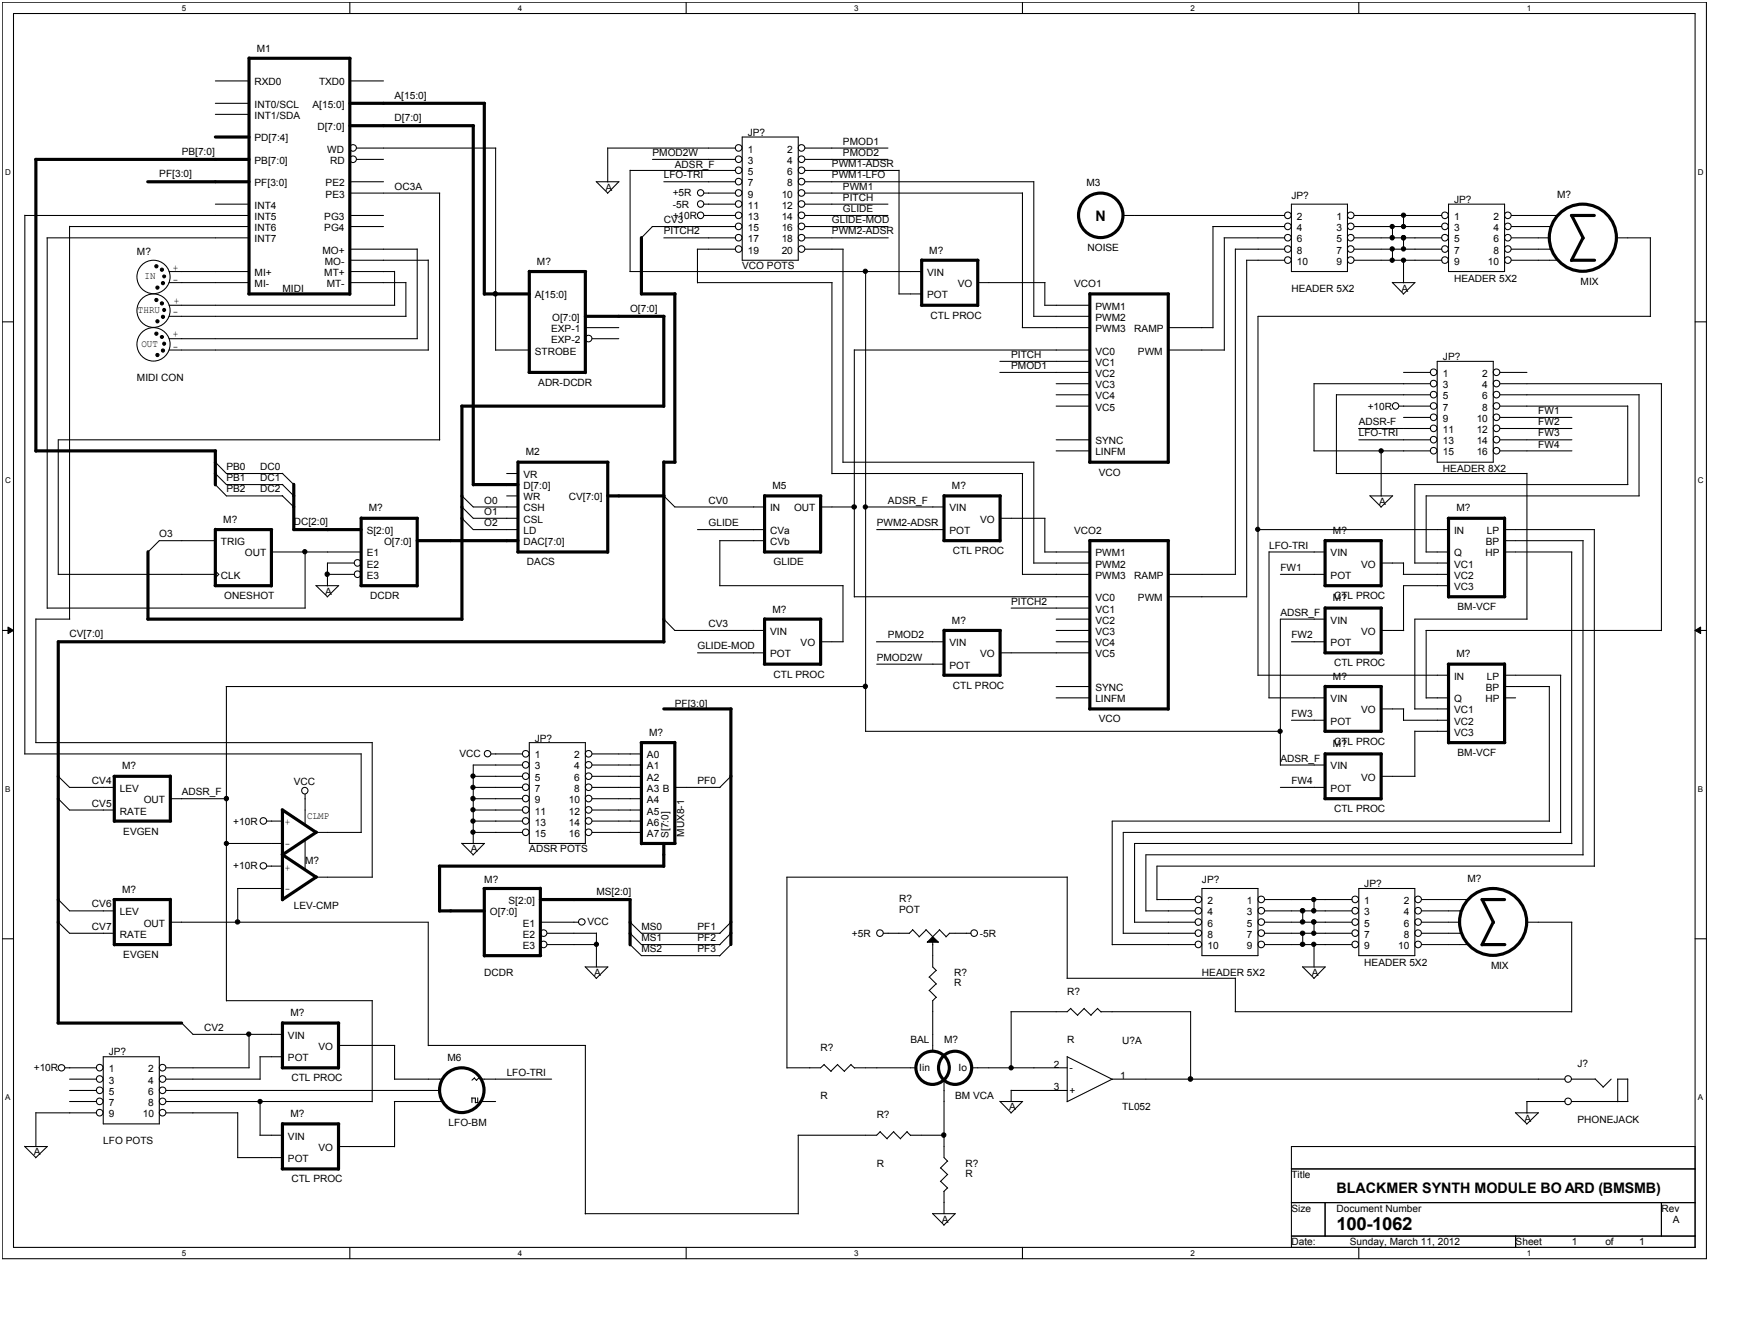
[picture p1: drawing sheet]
<svg xmlns="http://www.w3.org/2000/svg" width="279mm" height="216mm" viewBox="0 0 279 216" stroke-linecap="round" stroke-linejoin="round" font-family="sans-serif">
<path d="M.4 .4h274.1v202h-274.1zM2.2 2.2h270.5v198.3h-270.5z" fill="none" stroke="#000" stroke-width=".17"/>
<g fill="#fff">
<path d="M29.2 .6h.7v1.4h-.7z"/>
<path d="M29.2 200.7h.7v1.4h-.7z"/>
</g>
<path d="M56.3 .4v1.8M56.3 200.5v1.9" fill="none" stroke="#000" stroke-width=".17"/>
<g fill="#fff">
<path d="M83.3 .6h.7v1.4h-.7z"/>
<path d="M83.3 200.7h.7v1.4h-.7z"/>
</g>
<path d="M110.4 .4v1.8M110.4 200.5v1.9" fill="none" stroke="#000" stroke-width=".17"/>
<g fill="#fff">
<path d="M137.4 .6h.7v1.4h-.7z"/>
<path d="M137.4 200.7h.7v1.4h-.7z"/>
</g>
<path d="M164.5 .4v1.8M164.5 200.5v1.9" fill="none" stroke="#000" stroke-width=".17"/>
<g fill="#fff">
<path d="M191.5 .6h.7v1.4h-.7z"/>
<path d="M191.5 200.7h.7v1.4h-.7z"/>
</g>
<path d="M218.6 .4v1.8M218.6 200.5v1.9" fill="none" stroke="#000" stroke-width=".17"/>
<g fill="#fff">
<path d="M245.6 .6h.7v1.4h-.7z"/>
<path d="M245.6 200.7h.7v1.4h-.7z"/>
<path d="M.8 26.9h.9v1.4h-.9z"/>
<path d="M273.1 26.9h.9v1.4h-.9z"/>
<path d="M.8 76.5h.9v1.4h-.9z"/>
<path d="M273.1 76.5h.9v1.4h-.9z"/>
</g>
<path d="M.4 51.7h1.8M272.7 51.7h1.8" fill="none" stroke="#000" stroke-width=".17"/>
<g fill="#fff">
<path d="M.8 126.1h.8v1.4h-.8z"/>
<path d="M273.1 126.1h.8v1.4h-.8z"/>
</g>
<path d="M.4 101.4h1.8M272.7 101.4h1.8" fill="none" stroke="#000" stroke-width=".17"/>
<path d="M1.3 100.8l.9 .6-.9 .5zM272.7 101.4l.8-.6v1.1z" fill="#000"/>
<path d="M1.3 100.8l.9 .6-.9 .5zM272.7 101.4l.8-.6v1.1z" fill="none" stroke="#000" stroke-width=".16"/>
<g fill="#fff">
<path d="M.8 175.7h.8v1.4h-.8z"/>
<path d="M273.1 175.7h.8v1.4h-.8z"/>
</g>
<g fill="none" stroke="#000" stroke-width=".17">
<path d="M34.6 16.6h5.5M34.6 18.4h5.5M34.6 13h5.5M56.3 13h5.4M4 34.6h36.1M4 34.6v86.6M7.5 38.2h32.6M7.6 38.2v59.6M11.2 36.4h28.9M11.2 36.4v63.1M34.6 32.8h5.5M56.3 31h14.4"/>
<path d="M56.3 34.6h5.4M56.3 29.2h5.4M56.3 36.4h5.4M57.4 23.8h22.4M57.4 25.6h4.3M70.7 31v39.7M79.7 23.8v32.5M95.9 29.2l1.9 1.8M95.9 29.2h3.7M97.7 23.8h20.6M97.8 23.8v5.5M99.5 29.2l-1.8 1.9"/>
<path d="M101.4 27.4h16.9M101.4 27.4v16.3M104.9 36.4h13.4M104.9 25.6h13.4M104.9 36.4l-1.8 1.9M106.8 29.2h11.5M106.8 38.2h11.5M113.2 31h5.1M113.2 32.8h5.1M113.2 34.6h5.1M119.4 22h9v19.8h-9zM129.5 31h35"/>
<path d="M129.5 32.8h13.3M129.5 34.6h13.3M129.5 29.2h36.8M129.5 23.8h13.3M129.5 25.6h13.3M129.5 36.4h13.3M129.5 38.2h13.4M129.5 27.4h15.1M144.6 27.4v19.9M164.5 31v21.7M166.3 29.2v21.7M180.7 34.6h25.9"/>
<path d="M195.1 36.4h11.5M195.1 36.4v16.3M196.9 38.2h9.7M196.9 38.2v18.1M207.7 32.8h9v10.9h-9zM217.8 34.6h14.1M217.8 36.4h14.1M217.8 38.2h14.1M224 36.4v1.9M225.8 34.6v1.9M225.8 38.2v1.9M233 32.8h9v10.9h-9z"/>
<path d="M243.1 34.6h7.4M243.1 36.4h6.5M243.1 38.2h6.1M260 38.2h5.5M265.5 38.2v12.7M26.2 44.3h.4v.3h-.4zM26.2 49.6h.2l.2 .1v.3h-.4zM26.2 55.1l.2-.1 .2 .1v.3h-.4zM27.2 45.4h12.9M27.2 43.7h12.9M27.2 49.1h36.3M27.2 50.9h38.1"/>
<path d="M27.2 54.5h39.9M27.2 56.3h41.7M56.3 45.4h9M56.3 43.7h7.2M56.3 41.8h12.6M56.3 40.1h10.8M63.5 43.6v5.5M65.3 45.4v5.5M67.1 40v14.5M68.9 41.8v14.5M79.7 56.3h5.4M94.2 52.7h5.3"/>
<path d="M95.3 54.5h4.2M101.3 43.7h47M112.1 40.1h6.2M112.2 45.4h21.7M112.2 40.1v5.4M129.5 40.1h6.1M133.8 45.4v30.8M135.6 40.1v34.2M137.4 56.3h37.9M137.4 56.2v39.8M139.2 43.7v73.9M144.6 47.3h3.7"/>
<path d="M157.3 45.4h10.8M160.8 58.1h14.5M160.8 59.9h14.5M164.4 52.7h10.9M166.2 50.9h9.1M168.1 49.1h7.2M168.1 45.4v3.7M187.9 56.3h9M187.9 52.7h7.2M198.7 40.1h7.9M198.7 40v52.3M200.5 41.8h6.1"/>
<path d="M200.5 41.8v54.2M217.8 41.8h14.1M217.8 40.1h14.1M223.9 45.4l1.9 1.9M224 45.4h3.6M224 40.1v1.8M225.8 59.9h4.3M225.8 41.8v3.7M227.6 45.4l-1.9 1.9M231.2 58.1h9v16.2h-9zM241.3 59.9h4.3M243.1 41.8h7.6"/>
<path d="M243.1 40.1h6.5M265.5 50.9h-63.1v57.7M34.6 77.9l1.8 1.8h9.1M34.6 74.3l1.8 1.8h9.1M34.6 76.1l1.8 1.8h9.1M45.4 79.7l1.9 1.8M45.4 77.9l1.9 1.8M45.4 76.1l1.9 1.8M70.7 70.7h-61.3v21.7M74.3 79.7l1.8 1.8h7.2M81.5 79.7h1.8M81.5 76.1h1.8"/>
<path d="M106.7 79.7l1.8 1.8h14.5M133.8 76.1h30.7M135.6 74.3h30.7M164.5 76.1v16.3M166.3 74.3v16.3M169.9 65.3h5.4M169.9 61.7h5.4M169.9 63.5h5.4M169.9 70.7h5.4M169.9 72.5h5.4M211.3 72.5h18.8M211.4 61.7h18.7"/>
<path d="M211.4 61.6v10.9M214.9 76.1h30.7M215 63.5h15.1M215 63.4v12.7M218.5 68.9h11.6M218.6 70.7h11.5M220.3 79.7l1.9 1.8M220.4 79.7h3.6M222.2 72.5v7.3M224 79.7l-1.9 1.8M225 65.3h5.1M225.8 67.1h4.3"/>
<path d="M227.6 77.9v12.6M227.6 77.9h34.3M229.4 79.7h34.3M229.4 79.7v9M241.3 65.3h20.5M241.3 61.7h26M241.3 63.5h22.3M241.3 67.1h11.6M241.3 68.9h11.6M241.3 70.7h11.6M241.3 72.5h11.6M245.6 76.1v23.4"/>
<path d="M261.8 65.2v12.7M263.6 63.4v16.3M267.2 61.7v39.7M5.8 99.5h5.4M5.8 99.5v19.9M7.6 97.8h41.5M9.4 92.3h25.2M34.6 86.9h-9l-1.8 1.9M34.6 91.8l.6 .5-.6 .6M43.7 88.7h14.4M49.1 88.7v9.1M50.8 94.1l1.9 1.8"/>
<path d="M50.9 94.2h3.6M52.7 92.3h4.3M54.5 94.2l-1.9 1.8M57 90.5h-4.3v3.7M74.3 83.3l1.8 1.8h7.2M74.3 81.5l1.8 1.8h7.2M106.7 99.5l1.8 1.9h14.5M112.2 85.1h10.8M115.7 94.2h19.9M115.8 86.9h7.2M115.8 86.9v7.3M132 81.5h5.5"/>
<path d="M135.6 94.1v9.1M137.4 95.9h37.9M139.2 81.5h12.7M141 85.1h10.9M160.9 83.3h7.2M162.6 97.8h12.7M164.5 92.3h10.8M166.3 90.5h9M168.1 88.7h7.2M168.1 83.3v5.5M169.9 99.5h5.4M187.9 92.3h10.9"/>
<path d="M187.9 95.9h12.6M202.4 85.1h30.6M204.1 88.7h9M204.1 88.7v23.5M205.9 92.3h7.2M213.1 99.5h-7.2v23.5M222.2 90.5h3.6M225.7 92.3h7.3M225.8 90.5v1.8M227.5 90.5h5.5M229.4 88.7h3.6M233 94.2h-7.2v7.2"/>
<path d="M242 85.1h14.5M242 86.9h12.7M242 88.7h10.9M245.7 99.5h-18.1v14.5M252.8 88.7v46.9M254.6 86.9v50.6M256.4 85.1v54.2M5.7 119.4h54.2M36.4 110.4h102.8M36.4 110.4v50.5M59.9 119.3v21.7M85.1 119.4h9.1v16.2h-9.1z"/>
<path d="M112.2 104.9h10.8M132 103.2h3.6M139.2 117.6h66.8M141 103.2h10.9M141 106.8h10.9M160.9 104.9h14.4M169.9 101.4h5.4M169.9 103.2h5.4M169.9 112.2h5.4M169.9 110.4h5.4M202.4 108.5h30.6M204.1 112.2h9"/>
<path d="M207.7 103.2h5.4M207.7 115.8h5.4M222.2 101.4h3.6M222.2 114h3.6M225.8 115.8h7.2M225.8 114v1.8M227.5 114h5.5M227.6 117.5v7.3M227.6 117.6h5.4M229.4 101.4h37.8M229.4 112.2h3.6M229.4 101.4v10.8"/>
<path d="M242 112.2h1.8M242 110.4h7.3M242 108.5h9.1M249.2 110.4v21.6M251 108.5v25.4M4 121.2h54.1M9.3 124.8l1.9 1.8h7.2M9.3 128.4l1.9 1.8h7.2M27.4 128.4h9M36.4 135.6h9M42.9 132h2.5M42.9 139.2h2.5"/>
<path d="M49.1 127.7v4.9M49.1 135.1v4.7M50.9 133.8h7.2M58.1 121.2v12.6M74.3 135.6l1.8 1.8M74.3 135.6h3.6M76.1 132h7.9M76.1 126.6h7.9M76.1 130.2h7.9M76.1 128.4h7.9M76.1 124.8h7.9M76.1 133.8h7.9"/>
<path d="M77.9 135.6l-1.8 1.9M79 121.2h5M84 123h-7.9v12.6M95.3 132h7.9M95.3 121.2h7.9M95.3 126.6h7.9M95.3 130.2h7.9M95.3 128.4h7.9M95.3 123h7.9M95.3 124.8h7.9M95.3 133.8h7.9M108.5 126.6h7.3"/>
<path d="M117.6 124.8l-1.9 1.8M205.9 126.6h7.2M205.9 123h7.2M222.2 124.8h5.4M249.3 132h-70.4v19.9M251.1 133.8h-70.4v16.3M252.9 135.6h-70.4v12.7M254.7 137.4h-70.4v9.1M256.5 139.2h-70.4v5.5M.4 150.9h1.8M9.3 148.2l1.9 1.8h7.2M9.3 144.6l1.9 1.8h7.2"/>
<path d="M27.4 148.3h41.5v19.8M38.2 142.8h7.2M38.2 142.8v5.5M50.9 141h9M86.9 148.3h6.2M88 150h7.9M88 151.9h8M94.1 155.4l1.8 1.9M94.2 155.4h3.6M95.9 150v5.4M97.8 155.4l-1.9 1.9M101.3 148.2l1.9 1.8h12.6"/>
<path d="M101.3 151.8l1.9 1.8h12.6M101.3 150l1.9 1.9h12.6M117.6 151.9l-1.9 1.8M117.6 150l-1.9 1.9M117.6 148.3l-1.9 1.8M126.5 141h45.2M126.6 141v30.7M142.1 150h4.2M146.8 149.4l1.1 1.2M146.8 149.5l-.6 .6M148.9 149.4l1.1 1.2M149 149.5l-1.2 1.1"/>
<path d="M149.5 157.1l1.1 1.1M149.5 159.2l1.1 1.2M150 150.6l1 .9h-1.9zM150 151.5v3.9l.6 .6M150.6 156l-1.2 1.1M150.6 158.2l-1.2 1.1M151.1 149.4l1.1 1.2M151.1 149.5l-1.1 1.1M152.7 150h3.5M152.7 150l-.6 .6M171.6 157.3h27.1M171.7 141v16.3"/>
<path d="M178.9 151.9h13.3M180.7 150h11.5M182.5 148.3h9.7M184.3 146.4h7.9M186.1 144.6h6.1M193.3 142.8h9.1v10.8h-9.1zM198.7 157.2v5.4M203.5 150h14M203.5 148.3h14M203.5 144.6h14M203.5 146.4h14M203.5 151.9h14"/>
<path d="M209.5 155.4l1.9 1.9M209.5 155.4h3.7M209.5 146.4v1.9M209.5 150v1.9M211.4 144.6v1.9M211.4 148.3v1.8M211.4 151.9v3.6M213.1 155.4l-1.8 1.9M218.6 142.8h9v10.8h-9zM228.7 150h6.5M228.7 148.3h6.1M228.7 144.6h7.4"/>
<path d="M228.7 146.4h6.5M228.7 151.9h7.6M245.6 148.3h7.3M252.8 148.3v14.4M272.7 150.9h1.8M5.8 178.9h9.7M5.8 178.9v5.4M10.5 171.7h5M11.2 177.1h4.3M11.2 173.5h4.3M11.2 175.3h4.3M16.6 169.9h9v10.8h-9z"/>
<path d="M26.7 171.7h13.4M26.7 177.1h33.2M26.7 178.9h11.5M26.7 173.5h15.1M26.7 175.3h44M29.2 164.4l1.8 1.9h14.4M36.4 160.9h23.5M38.2 178.9v7.2M40.1 166.2v5.5M41.8 169.9h3.6M41.8 169.9v3.6M41.8 177v5.5"/>
<path d="M54.5 168.1h9M59.9 160.9v16.2M63.4 177.1h7.9M63.5 173.5h7.8M63.5 168.1v5.4M63.5 177.1v7.3M68.9 168.1h25.3M75.9 176.5h.6v.8M75.9 176.5v.7M76.3 173.3l.4 .4M76.3 173.3l-.4 .4M76.5 177.2h.4"/>
<path d="M76.8 176.5v.7M77.1 173.3l-.5 .4M77.3 177.1h2.4M77.3 173.5h11.4M94.2 168.1v27.1M132.5 171.2l1.2 1.1M132.6 171.1l-.6 .6h-5.4M134.7 171.2l1.2 1.1M134.7 171.1l-1.1 1.1M136.9 171.2l.6 .5M136.9 171.1l-1.1 1.1M137.4 171.7h10"/>
<path d="M150 160.9v8.1M150.6 160.3l-.6 .6M151.9 173.7v12.4l.5 .6M156.3 171.7h15.4M160.8 177l1.8 1.9M160.9 177.1h3.6M162.6 175.3h9.1M162.6 162.6v9.1M162.6 175.3v1.8M164.5 177.1l-1.9 1.8M171.7 169.8v7.3M171.7 169.9l7.2 3.6"/>
<path d="M172.2 162.1l1.2 1.1M172.3 162.1l-.6 .5h-9.1M174.4 162.1l1.1 1.1M174.4 162.1l-1.1 1.1M176.5 162.1l.6 .6M176.6 162.1l-1.1 1.1M177.1 162.6h14.4M191.5 162.6v10.9M198.7 162.6h54.1M243.7 178.9l1.9 1.8M243.8 178.9h3.7M245.6 177.1h6.1"/>
<path d="M245.6 177.1v1.8M247.4 178.9l-1.8 1.8M251.7 173.5h-72.8l-7.3 3.6M252.8 177.1h9.1M252.8 173.5h3.8M256.6 173.4l1.3 1.4M259.2 173.5l-1.4 1.3M260.2 173.5h1.6M260.2 173.5v3.6M261.8 173.4v3.7M4 184.3l1.8 1.8M4 184.3h3.6"/>
<path d="M7.6 184.3l-1.9 1.8M38.2 186.1h7.2M41.8 182.5h3.6M54.5 184.3h9M94.1 195.1h34.3M128.4 182.5v12.7M141.6 181.9l1.1 1.2M141.6 181.9l-.6 .6h-12.6M143.7 181.9l1.2 1.2M143.8 181.9l-1.1 1.1M145.9 181.9l.6 .6M145.9 181.9l-1.1 1.1"/>
<path d="M146.4 182.5h5.5M150 195.1l1.9 1.8M150 195.1h3.7M151.3 187.7l1.1 1.1M151.3 189.9l1.1 1.1M151.9 191.5v3.6M152.4 186.6l-1.1 1.2M152.4 188.8l-1.1 1.1M152.4 191l-.6 .6M153.6 195.1l-1.8 1.9M207.7 184.3h65v16.2h-65zM207.7 187.9h65"/>
<path d="M207.7 193.3h65M207.7 198.7h65M213.1 193.3v5.4M243.8 198.7v1.8M267.2 193.3v5.4"/>
<circle cx="56.8" cy="23.8" r=".54"/>
<circle cx="56.8" cy="25.6" r=".54"/>
<circle cx="112.7" cy="34.6" r=".52"/>
<circle cx="112.7" cy="32.8" r=".52"/>
<circle cx="112.7" cy="31" r=".51"/>
<circle cx="118.8" cy="23.8" r=".54"/>
<circle cx="118.8" cy="27.4" r=".54"/>
<circle cx="118.8" cy="25.6" r=".54"/>
<circle cx="118.8" cy="29.2" r=".54"/>
<circle cx="118.8" cy="31" r=".54"/>
<circle cx="118.8" cy="34.6" r=".54"/>
<circle cx="118.8" cy="32.8" r=".54"/>
<circle cx="118.8" cy="38.2" r=".54"/>
<circle cx="118.8" cy="36.4" r=".54"/>
<circle cx="128.9" cy="27.4" r=".54"/>
<circle cx="128.9" cy="31" r=".54"/>
<circle cx="128.9" cy="23.8" r=".54"/>
<circle cx="128.9" cy="25.6" r=".54"/>
<circle cx="128.9" cy="29.2" r=".54"/>
<circle cx="128.9" cy="34.6" r=".54"/>
<circle cx="128.9" cy="32.8" r=".54"/>
<circle cx="128.9" cy="38.2" r=".54"/>
<circle cx="128.9" cy="36.4" r=".54"/>
<circle cx="207.1" cy="34.6" r=".54"/>
<circle cx="207.1" cy="38.2" r=".54"/>
<circle cx="207.1" cy="36.4" r=".54"/>
<circle cx="217.3" cy="34.6" r=".54"/>
<circle cx="217.3" cy="38.2" r=".54"/>
<circle cx="217.3" cy="36.4" r=".54"/>
<circle cx="223.9" cy="38.2" r=".35"/>
<circle cx="223.9" cy="36.4" r=".34"/>
<circle cx="225.7" cy="38.2" r=".35"/>
<circle cx="225.8" cy="34.6" r=".34"/>
<circle cx="225.8" cy="36.4" r=".34"/>
<circle cx="232.4" cy="34.6" r=".54"/>
<circle cx="232.4" cy="38.2" r=".54"/>
<circle cx="232.4" cy="36.4" r=".54"/>
<circle cx="242.5" cy="34.6" r=".54"/>
<circle cx="242.5" cy="38.2" r=".54"/>
<circle cx="242.5" cy="36.4" r=".54"/>
<circle cx="24.7" cy="55.4" r="2.68"/>
<circle cx="24.7" cy="44.5" r="2.68"/>
<circle cx="24.7" cy="49.9" r="2.68"/>
<circle cx="25.2" cy="53.6" r=".26"/>
<circle cx="25.2" cy="42.8" r=".26"/>
<circle cx="25.2" cy="48.2" r=".26"/>
<circle cx="25.3" cy="57.1" r=".26"/>
<circle cx="25.3" cy="51.7" r=".26"/>
<circle cx="25.3" cy="46.2" r=".26"/>
<circle cx="26" cy="48.8" r=".26"/>
<circle cx="26" cy="43.4" r=".26"/>
<circle cx="26" cy="54.2" r=".25"/>
<circle cx="26.2" cy="50.9" r=".26"/>
<circle cx="26.2" cy="45.5" r=".26"/>
<circle cx="26.2" cy="56.4" r=".26"/>
<circle cx="79.7" cy="47.2" r=".35"/>
<circle cx="94.7" cy="54.4" r=".54"/>
<circle cx="118.8" cy="40" r=".54"/>
<circle cx="128.9" cy="40" r=".54"/>
<circle cx="139.2" cy="43.6" r=".34"/>
<circle cx="207.1" cy="40" r=".54"/>
<circle cx="207.1" cy="41.8" r=".54"/>
<circle cx="217.3" cy="40" r=".54"/>
<circle cx="217.3" cy="41.8" r=".54"/>
<circle cx="223.9" cy="41.8" r=".34"/>
<circle cx="223.9" cy="40" r=".34"/>
<circle cx="225.8" cy="41.8" r=".34"/>
<circle cx="225.8" cy="40" r=".34"/>
<circle cx="230.6" cy="59.8" r=".54"/>
<circle cx="232.4" cy="40" r=".54"/>
<circle cx="232.4" cy="41.8" r=".54"/>
<circle cx="240.7" cy="59.8" r=".54"/>
<circle cx="242.5" cy="40" r=".54"/>
<circle cx="242.5" cy="41.8" r=".54"/>
<circle cx="222.2" cy="72.5" r=".34"/>
<circle cx="224.5" cy="65.3" r=".52"/>
<circle cx="230.6" cy="63.4" r=".54"/>
<circle cx="230.6" cy="70.7" r=".54"/>
<circle cx="230.6" cy="65.3" r=".54"/>
<circle cx="230.6" cy="67.1" r=".54"/>
<circle cx="230.6" cy="72.5" r=".54"/>
<circle cx="230.6" cy="68.9" r=".54"/>
<circle cx="230.6" cy="61.7" r=".54"/>
<circle cx="240.7" cy="63.4" r=".54"/>
<circle cx="240.7" cy="65.3" r=".54"/>
<circle cx="240.7" cy="68.9" r=".54"/>
<circle cx="240.7" cy="72.5" r=".54"/>
<circle cx="240.7" cy="70.7" r=".54"/>
<circle cx="240.7" cy="67.1" r=".54"/>
<circle cx="240.7" cy="61.7" r=".54"/>
<circle cx="49" cy="88.7" r=".34"/>
<circle cx="52.6" cy="92.3" r=".35"/>
<circle cx="57.5" cy="90.5" r=".54"/>
<circle cx="57.5" cy="92.3" r=".54"/>
<circle cx="137.4" cy="81.5" r=".36"/>
<circle cx="139.2" cy="81.5" r=".34"/>
<circle cx="202.3" cy="85.1" r=".34"/>
<circle cx="139.2" cy="110.3" r=".35"/>
<circle cx="205.9" cy="117.6" r=".34"/>
<circle cx="36.4" cy="128.4" r=".35"/>
<circle cx="36.4" cy="135.6" r=".34"/>
<circle cx="42.4" cy="132" r=".54"/>
<circle cx="42.4" cy="139.2" r=".52"/>
<circle cx="49" cy="127.1" r=".52"/>
<circle cx="76.1" cy="128.4" r=".35"/>
<circle cx="76.1" cy="130.2" r=".34"/>
<circle cx="76.1" cy="126.6" r=".34"/>
<circle cx="76.1" cy="124.8" r=".34"/>
<circle cx="76.1" cy="132" r=".34"/>
<circle cx="76.1" cy="133.8" r=".34"/>
<circle cx="78.4" cy="121.2" r=".52"/>
<circle cx="84.6" cy="124.8" r=".54"/>
<circle cx="84.6" cy="126.6" r=".54"/>
<circle cx="84.6" cy="128.4" r=".54"/>
<circle cx="84.6" cy="121.2" r=".54"/>
<circle cx="84.6" cy="130.2" r=".54"/>
<circle cx="84.6" cy="123" r=".54"/>
<circle cx="84.6" cy="132" r=".54"/>
<circle cx="84.6" cy="133.8" r=".54"/>
<circle cx="94.7" cy="121.2" r=".54"/>
<circle cx="94.7" cy="128.4" r=".54"/>
<circle cx="94.7" cy="130.2" r=".54"/>
<circle cx="94.7" cy="126.6" r=".54"/>
<circle cx="94.7" cy="124.8" r=".54"/>
<circle cx="94.7" cy="132" r=".54"/>
<circle cx="94.7" cy="123" r=".54"/>
<circle cx="94.7" cy="133.8" r=".54"/>
<circle cx="38.2" cy="148.2" r=".36"/>
<circle cx="87.4" cy="151.8" r=".54"/>
<circle cx="87.4" cy="150" r=".54"/>
<circle cx="93.6" cy="148.2" r=".52"/>
<circle cx="95.9" cy="151.8" r=".34"/>
<circle cx="141.5" cy="150" r=".54"/>
<circle cx="156.7" cy="150" r=".54"/>
<circle cx="192.8" cy="151.8" r=".54"/>
<circle cx="192.8" cy="148.2" r=".54"/>
<circle cx="192.8" cy="150" r=".54"/>
<circle cx="192.8" cy="146.4" r=".54"/>
<circle cx="192.8" cy="144.6" r=".54"/>
<circle cx="202.9" cy="148.2" r=".54"/>
<circle cx="202.9" cy="151.8" r=".54"/>
<circle cx="202.9" cy="146.4" r=".54"/>
<circle cx="202.9" cy="144.6" r=".54"/>
<circle cx="202.9" cy="150" r=".54"/>
<circle cx="209.5" cy="146.4" r=".37"/>
<circle cx="209.5" cy="150" r=".36"/>
<circle cx="209.5" cy="151.8" r=".36"/>
<circle cx="209.5" cy="148.2" r=".36"/>
<circle cx="211.3" cy="146.4" r=".35"/>
<circle cx="211.3" cy="151.8" r=".34"/>
<circle cx="211.3" cy="150" r=".34"/>
<circle cx="211.3" cy="144.6" r=".34"/>
<circle cx="211.3" cy="148.2" r=".34"/>
<circle cx="218" cy="150" r=".54"/>
<circle cx="218" cy="146.4" r=".54"/>
<circle cx="218" cy="148.2" r=".54"/>
<circle cx="218" cy="144.6" r=".54"/>
<circle cx="218" cy="151.8" r=".54"/>
<circle cx="228.1" cy="148.2" r=".54"/>
<circle cx="228.1" cy="144.6" r=".54"/>
<circle cx="228.1" cy="150" r=".54"/>
<circle cx="228.1" cy="146.4" r=".54"/>
<circle cx="228.1" cy="151.8" r=".54"/>
<circle cx="9.9" cy="171.7" r=".52"/>
<circle cx="16" cy="171.6" r=".54"/>
<circle cx="16" cy="177.1" r=".54"/>
<circle cx="16" cy="173.5" r=".54"/>
<circle cx="16" cy="178.9" r=".54"/>
<circle cx="16" cy="175.3" r=".54"/>
<circle cx="26.1" cy="171.6" r=".54"/>
<circle cx="26.1" cy="177.1" r=".54"/>
<circle cx="26.1" cy="173.5" r=".54"/>
<circle cx="26.1" cy="178.9" r=".54"/>
<circle cx="26.1" cy="175.3" r=".54"/>
<circle cx="40" cy="166.2" r=".34"/>
<circle cx="41.8" cy="177.1" r=".34"/>
<circle cx="162.6" cy="171.7" r=".34"/>
<circle cx="191.5" cy="173.5" r=".37"/>
<circle cx="252.2" cy="177.1" r=".54"/>
<circle cx="252.2" cy="173.5" r=".54"/>
<circle cx="151.8" cy="182.5" r=".35"/>
</g>
<g fill="none" stroke="#000" stroke-width=".51">
<path d="M40.1 9.4h16.2M40.1 9.3v38M56.3 9.4v37.9M56.3 16.6h21.6M77.9 16.6v30.7M5.7 25.6h34.4M5.8 25.6v46.9M23.8 29.2h16.3M34.6 22h5.5M56.3 20.2h19.9M76.1 20.2v57.7M103.2 38.2v9.1h5.4"/>
<path d="M252.8 34.6h3.6M252.8 34.6l1.9 3.7M254.6 38.2l-1.8 3.7M40 47.3h16.3M77.9 47.3h7.2M85.1 59.9h9.1M85.1 43.7h9.1M85.1 43.6v16.3M94.2 43.7v16.2M94.2 50.9h12.6M106.8 50.9v14.4M108.5 47.2v27.1"/>
<path d="M148.2 49.1h9.1M148.3 41.8h9M148.3 41.8v7.3M157.3 41.8v7.3M175.3 47.3h12.7M175.3 47.2v27.1M187.9 47.3v27M252.8 41.8h3.7M5.8 72.5h28.9M34.6 72.5v5.4M47.3 77.9v7.2h10.8M74.3 65.3h32.5"/>
<path d="M74.3 65.3v34.3M76.1 77.9h7.2M83.3 74.3h14.5M83.3 74.3v14.4M97.8 79.7h9M97.8 74.3v14.5M106.8 74.3h1.8M106.8 74.3v28.9M123 79.7h9M123 79.7v9M132 79.7v9.1M151.9 79.7h9"/>
<path d="M151.9 79.7v7.2M160.9 79.7v7.3M175.3 74.3h12.6M23.8 99.5h50.5M23.8 88.7v10.8M34.6 94.2h9.1M34.6 85.1h9.1M34.6 85.1v9.1M43.7 85.1v9.1M58 94.2h9.1M58.1 83.3h9M58.1 83.3v10.9"/>
<path d="M67.1 86.9h16.2M67.1 83.3v10.9M83.3 88.7h14.5M122.9 88.7h9.1M123 99.5v7.3M123 99.5h9M132 99.5v7.3M151.8 86.9h9.1M175.3 86.9h12.7M175.3 86.9v27.1M187.9 86.9v27.1M213.1 94.2h9.1"/>
<path d="M213.1 97.8h9.1M213.1 86.9v7.3M213.1 97.7v7.2M213.1 86.9h9.1M222.2 86.9v7.3M222.2 97.8v7.2M233 83.3h9M233 83.3v12.7M233 95.9h9.1M242 83.3v12.6M103.1 119.4h5.4M103.2 119.4v16.2"/>
<path d="M106.8 114h10.8M106.8 103.2h-97.4v61.3M108.5 119.3v16.3M117.6 114v37.9M122.9 106.8h9.1M151.8 108.5h9.1M151.9 101.4h9M151.9 101.3v7.2M160.9 101.4v7.2M175.3 114h12.6M213.1 104.9h9.1M213.1 117.6h9.1"/>
<path d="M213.1 110.3v7.3M213.1 110.4h9.1M222.2 110.4v7.2M233 106.8h9M233 106.8v12.6M233 119.4h9.1M242 106.7v12.7M18.3 124.8h9.1M18.4 132h9M18.4 124.8v7.2M27.4 124.8v7.2M45.4 130.2l5.5 3.6"/>
<path d="M45.4 137.4l5.5 3.6M45.4 130.2v14.5M50.9 133.8l-5.5 3.6M70.7 139.2h36.1M70.7 139.2v7.3M103.2 135.6h5.4M106.8 135.6v3.7M213.1 128.4h9.1M213.1 121.2v7.2M213.1 121.2h9.1M222.2 121.2v7.2M18.3 144.6h9.1"/>
<path d="M18.4 144.6v7.3M18.4 151.9h9M27.4 144.6v7.3M50.9 141l-5.5 3.6M70.7 146.4h7.2M77.9 142.8h9M77.9 142.8v10.9M77.9 153.6h9.1M86.9 144.6h14.5v7.3M86.9 142.8v10.8M238.4 144.6h3.6M238.4 151.9h3.7"/>
<path d="M238.4 144.6l1.8 3.7M240.2 148.3l-1.8 3.6M9.3 164.5h19.9M45.4 171.7h9.1M45.4 164.5h9.1M45.4 164.4v7.3M54.5 164.5v7.2M45.4 187.9h9.1M45.4 180.6v7.3M45.4 180.7h9.1M54.5 180.7v7.3"/>
<circle cx="177.1" cy="34.6" r="3.6"/>
<circle cx="254.6" cy="38.2" r="5.4"/>
<circle cx="240.2" cy="148.2" r="5.4"/>
<circle cx="74.3" cy="175.3" r="3.6"/>
<circle cx="150" cy="171.7" r="2.68"/>
<circle cx="153.6" cy="171.7" r="2.67"/>
</g>
<g fill="#000">
<path d="M150 150.6l1 .9h-1.9z"/>
<path d="M26.2 44.3h.4v.3h-.4z" fill-rule="evenodd"/>
<path d="M26.2 49.6h.2l.2 .1v.3h-.4z" fill-rule="evenodd"/>
<path d="M26.2 55.1l.2-.1 .2 .1v.3h-.4z" fill-rule="evenodd"/>
<circle cx="223.9" cy="38.2" r=".35"/>
<circle cx="223.9" cy="36.4" r=".34"/>
<circle cx="225.7" cy="38.2" r=".35"/>
<circle cx="225.8" cy="34.6" r=".34"/>
<circle cx="225.8" cy="36.4" r=".34"/>
<circle cx="25.2" cy="53.6" r=".26"/>
<circle cx="25.2" cy="42.8" r=".26"/>
<circle cx="25.2" cy="48.2" r=".26"/>
<circle cx="25.3" cy="57.1" r=".26"/>
<circle cx="25.3" cy="51.7" r=".26"/>
<circle cx="25.3" cy="46.2" r=".26"/>
<circle cx="26" cy="48.8" r=".26"/>
<circle cx="26" cy="43.4" r=".26"/>
<circle cx="26" cy="54.2" r=".25"/>
<circle cx="26.2" cy="50.9" r=".26"/>
<circle cx="26.2" cy="45.5" r=".26"/>
<circle cx="26.2" cy="56.4" r=".26"/>
<circle cx="79.7" cy="47.2" r=".35"/>
<circle cx="139.2" cy="43.6" r=".34"/>
<circle cx="223.9" cy="41.8" r=".34"/>
<circle cx="223.9" cy="40" r=".34"/>
<circle cx="225.8" cy="41.8" r=".34"/>
<circle cx="225.8" cy="40" r=".34"/>
<circle cx="222.2" cy="72.5" r=".34"/>
<circle cx="49" cy="88.7" r=".34"/>
<circle cx="52.6" cy="92.3" r=".35"/>
<circle cx="137.4" cy="81.5" r=".36"/>
<circle cx="139.2" cy="81.5" r=".34"/>
<circle cx="202.3" cy="85.1" r=".34"/>
<circle cx="139.2" cy="110.3" r=".35"/>
<circle cx="205.9" cy="117.6" r=".34"/>
<circle cx="36.4" cy="128.4" r=".35"/>
<circle cx="36.4" cy="135.6" r=".34"/>
<circle cx="76.1" cy="128.4" r=".35"/>
<circle cx="76.1" cy="130.2" r=".34"/>
<circle cx="76.1" cy="126.6" r=".34"/>
<circle cx="76.1" cy="124.8" r=".34"/>
<circle cx="76.1" cy="132" r=".34"/>
<circle cx="76.1" cy="133.8" r=".34"/>
<circle cx="38.2" cy="148.2" r=".36"/>
<circle cx="95.9" cy="151.8" r=".34"/>
<circle cx="209.5" cy="146.4" r=".37"/>
<circle cx="209.5" cy="150" r=".36"/>
<circle cx="209.5" cy="151.8" r=".36"/>
<circle cx="209.5" cy="148.2" r=".36"/>
<circle cx="211.3" cy="146.4" r=".35"/>
<circle cx="211.3" cy="151.8" r=".34"/>
<circle cx="211.3" cy="150" r=".34"/>
<circle cx="211.3" cy="144.6" r=".34"/>
<circle cx="211.3" cy="148.2" r=".34"/>
<circle cx="40" cy="166.2" r=".34"/>
<circle cx="41.8" cy="177.1" r=".34"/>
<circle cx="162.6" cy="171.7" r=".34"/>
<circle cx="191.5" cy="173.5" r=".37"/>
<circle cx="151.8" cy="182.5" r=".35"/>
</g>
<text font-size="2.9" x="215" y="197.8">100-1062</text>
<g font-size="2.3">
<text x="176.2" y="35.5">N</text>
<text x="215" y="191.9">BLACKMER SYNTH MODULE BO ARD (BMSMB)</text>
</g>
<g font-size="1.6">
<text x="41.3" y="8.3">M1</text>
<text x="40.9" y="13.7">RXD0</text>
<text x="40.9" y="17.3">INT0/SCL</text>
<text x="50.3" y="17.3">A[15:0]</text>
<text x="51.3" y="13.7">TXD0</text>
<text x="63.5" y="15.9">A[15:0]</text>
<text x="40.9" y="19.1">INT1/SDA</text>
<text x="40.9" y="22.7">PD[7:4]</text>
<text x="51.1" y="20.9">D[7:0]</text>
<text x="63.5" y="19.5">D[7:0]</text>
<text x="120.3" y="21.8">JP?</text>
<text x="135.6" y="23.3">PMOD1</text>
<text x="25.6" y="28.5">PF[3:0]</text>
<text x="29.2" y="24.9">PB[7:0]</text>
<text x="40.9" y="26.3">PB[7:0]</text>
<text x="40.9" y="29.9">PF[3:0]</text>
<text x="52.4" y="29.9">PE2</text>
<text x="52.6" y="24.5">WD</text>
<text x="53.1" y="26.3">RD</text>
<text x="105" y="25.1">PMOD2W</text>
<text x="106.8" y="28.7">LFO-TRI</text>
<text x="108.5" y="27.1">ADSR_F</text>
<text x="120.3" y="24.5">1</text>
<text x="120.3" y="26.3">3</text>
<text x="120.3" y="28.1">5</text>
<text x="120.3" y="29.9">7</text>
<text x="126.6" y="24.5">2</text>
<text x="126.6" y="26.3">4</text>
<text x="126.6" y="28.1">6</text>
<text x="126.6" y="29.9">8</text>
<text x="133.8" y="26.9">PWM1-ADSR</text>
<text x="133.8" y="28.7">PWM1-LFO</text>
<text x="135.6" y="25.1">PMOD2</text>
<text x="174.8" y="29.9">M3</text>
<text x="40.9" y="33.5">INT4</text>
<text x="40.9" y="35.4">INT5</text>
<text x="52.2" y="35.4">PG3</text>
<text x="52.4" y="31.8">PE3</text>
<text x="63.5" y="30.5">OC3A</text>
<text x="97.4" y="30.7">A</text>
<text x="106.8" y="35.9">CV3</text>
<text x="108.2" y="31.6">+5R</text>
<text x="108.2" y="33.4">-5R</text>
<text x="108.2" y="35.2">+10R</text>
<text x="120.3" y="31.8">9</text>
<text x="120.3" y="33.5">11</text>
<text x="120.3" y="35.4">13</text>
<text x="125.7" y="33.5">12</text>
<text x="125.7" y="35.4">14</text>
<text x="125.7" y="31.8">10</text>
<text x="133.8" y="35.9">GLIDE-MOD</text>
<text x="135.6" y="30.5">PWM1</text>
<text x="135.6" y="34.1">GLIDE</text>
<text x="135.6" y="32.3">PITCH</text>
<text x="207.7" y="31.9">JP?</text>
<text x="208.6" y="35.4">2</text>
<text x="215" y="35.4">1</text>
<text x="233.9" y="32.7">JP?</text>
<text x="233.9" y="35.4">1</text>
<text x="240.2" y="35.4">2</text>
<text x="250.5" y="31.8">M?</text>
<text x="22" y="40.9">M?</text>
<text x="40.9" y="37.1">INT6</text>
<text x="40.9" y="39">INT7</text>
<text x="51.9" y="40.8">MO+</text>
<text x="52.2" y="37.1">PG4</text>
<text x="106.8" y="37.7">PITCH2</text>
<text x="120.3" y="37.1">15</text>
<text x="120.3" y="39">17</text>
<text x="120.3" y="40.8">19</text>
<text x="125.7" y="37.1">16</text>
<text x="125.7" y="39">18</text>
<text x="125.7" y="40.8">20</text>
<text x="133.8" y="37.7">PWM2-ADSR</text>
<text x="149.5" y="40.8">M?</text>
<text x="174.9" y="40.4">NOISE</text>
<text x="208.6" y="37.1">4</text>
<text x="208.6" y="39">6</text>
<text x="208.6" y="40.8">8</text>
<text x="215" y="37.1">3</text>
<text x="215" y="39">5</text>
<text x="215" y="40.8">7</text>
<text x="233.9" y="37.1">3</text>
<text x="233.9" y="39">5</text>
<text x="233.9" y="40.8">7</text>
<text x="240.2" y="37.1">4</text>
<text x="240.2" y="39">6</text>
<text x="240.2" y="40.8">8</text>
<text x="23.3" y="44.9">IN</text>
<text x="27.8" y="43.5">+</text>
<text x="27.8" y="45.5">-</text>
<text x="40.9" y="44.4">MI+</text>
<text x="40.9" y="46.2">MI-</text>
<text x="45.4" y="46.9">MIDI</text>
<text x="52.2" y="44.4">MT+</text>
<text x="52.2" y="42.6">MO-</text>
<text x="52.5" y="46.2">MT-</text>
<text x="86" y="48">A[15:0]</text>
<text x="86.4" y="42.6">M?</text>
<text x="119.4" y="43.3">VCO POTS</text>
<text x="149.1" y="44.4">VIN</text>
<text x="149.1" y="48">POT</text>
<text x="154.1" y="46.2">VO</text>
<text x="172.8" y="46.2">VCO1</text>
<text x="207.7" y="46.9">HEADER 5X2</text>
<text x="208.6" y="42.6">10</text>
<text x="215" y="42.6">9</text>
<text x="225.4" y="46.9">A</text>
<text x="233.9" y="45.3">HEADER 5X2</text>
<text x="233.9" y="42.6">9</text>
<text x="239.3" y="42.6">10</text>
<text x="254.2" y="45.8">MIX</text>
<text x="22.2" y="50.3">THRU</text>
<text x="27.8" y="50.7">-</text>
<text x="28" y="48.9">+</text>
<text x="88.7" y="53.4">EXP-1</text>
<text x="88.8" y="51.6">O[7:0]</text>
<text x="101.4" y="50.1">O[7:0]</text>
<text x="149.7" y="51.2">CTL PROC</text>
<text x="176.2" y="49.8">PWM1</text>
<text x="176.2" y="51.6">PWM2</text>
<text x="176.2" y="53.4">PWM3</text>
<text x="182.5" y="53.4">RAMP</text>
<text x="22.7" y="55.7">OUT</text>
<text x="27.8" y="54.1">+</text>
<text x="27.8" y="56.3">-</text>
<text x="86" y="57">STROBE</text>
<text x="88.7" y="55.2">EXP-2</text>
<text x="162.6" y="57.5">PITCH</text>
<text x="162.6" y="59.3">PMOD1</text>
<text x="176.2" y="57">VC0</text>
<text x="176.2" y="58.8">VC1</text>
<text x="183" y="57">PWM</text>
<text x="232.1" y="57.9">JP?</text>
<text x="22" y="61.3">MIDI CON</text>
<text x="86.6" y="62">ADR-DCDR</text>
<text x="176.2" y="60.6">VC2</text>
<text x="176.2" y="62.4">VC3</text>
<text x="176.2" y="64.2">VC4</text>
<text x="220" y="65.8">+10R</text>
<text x="232.1" y="60.6">1</text>
<text x="232.1" y="62.4">3</text>
<text x="232.1" y="64.2">5</text>
<text x="238.4" y="60.6">2</text>
<text x="238.4" y="62.4">4</text>
<text x="238.4" y="64.2">6</text>
<text x="176.2" y="66">VC5</text>
<text x="176.2" y="71.4">SYNC</text>
<text x="218.6" y="68.3">ADSR-F</text>
<text x="218.6" y="70.2">LFO-TRI</text>
<text x="232.1" y="66">7</text>
<text x="232.1" y="67.8">9</text>
<text x="232.1" y="69.6">11</text>
<text x="232.1" y="71.4">13</text>
<text x="237.5" y="69.6">12</text>
<text x="237.5" y="71.4">14</text>
<text x="237.5" y="67.8">10</text>
<text x="238.4" y="66">8</text>
<text x="247.4" y="66.6">FW1</text>
<text x="247.4" y="68.3">FW2</text>
<text x="247.4" y="70.2">FW3</text>
<text x="247.4" y="72">FW4</text>
<text x="36.4" y="75.6">PB0</text>
<text x="36.4" y="77.4">PB1</text>
<text x="41.8" y="75.6">DC0</text>
<text x="41.8" y="77.4">DC1</text>
<text x="84.2" y="76.8">VR</text>
<text x="84.6" y="73.2">M2</text>
<text x="176.2" y="73.2">LINFM</text>
<text x="176.7" y="76.5">VCO</text>
<text x="232.1" y="73.2">15</text>
<text x="232.1" y="75.9">HEADER 8X2</text>
<text x="237.5" y="73.2">16</text>
<text x="36.4" y="79.2">PB2</text>
<text x="41.8" y="79.2">DC2</text>
<text x="59.3" y="82.2">M?</text>
<text x="77.9" y="81">O0</text>
<text x="77.9" y="82.8">O1</text>
<text x="84.2" y="78.6">D[7:0]</text>
<text x="84.2" y="82.2">CSH</text>
<text x="84.2" y="80.4">WR</text>
<text x="91.5" y="80.4">CV[7:0]</text>
<text x="114" y="81">CV0</text>
<text x="123.9" y="82.2">IN</text>
<text x="124.3" y="78.6">M5</text>
<text x="127.7" y="82.2">OUT</text>
<text x="142.8" y="81">ADSR_F</text>
<text x="152.7" y="82.2">VIN</text>
<text x="153.1" y="78.6">M?</text>
<text x="221.8" y="81.2">A</text>
<text x="234.3" y="82.2">M?</text>
<text x="25.6" y="86.4">O3</text>
<text x="35.5" y="87.6">TRIG</text>
<text x="35.9" y="84">M?</text>
<text x="39.4" y="89.5">OUT</text>
<text x="47.3" y="84.4">DC[2:0]</text>
<text x="59" y="85.9">S[2:0]</text>
<text x="59" y="89.5">E1</text>
<text x="61.8" y="87.6">O[7:0]</text>
<text x="77.9" y="84.6">O2</text>
<text x="84.2" y="87.6">DAC[7:0]</text>
<text x="84.2" y="84">CSL</text>
<text x="84.2" y="85.9">LD</text>
<text x="114" y="84.6">GLIDE</text>
<text x="123.9" y="85.9">CVa</text>
<text x="123.9" y="87.6">CVb</text>
<text x="141" y="84.6">PWM2-ADSR</text>
<text x="152.7" y="85.9">POT</text>
<text x="153.3" y="89.1">CTL PROC</text>
<text x="157.7" y="84">VO</text>
<text x="172.8" y="85.9">VCO2</text>
<text x="176.2" y="89.5">PWM1</text>
<text x="204.1" y="88.2">LFO-TRI</text>
<text x="214" y="89.5">VIN</text>
<text x="214.4" y="85.9">M?</text>
<text x="233.9" y="85.9">IN</text>
<text x="233.9" y="89.5">Q</text>
<text x="238.9" y="89.5">HP</text>
<text x="239" y="87.6">BP</text>
<text x="239.2" y="85.9">LP</text>
<text x="35.5" y="93.1">CLK</text>
<text x="52.3" y="95.6">A</text>
<text x="59" y="91.2">E2</text>
<text x="59" y="93.1">E3</text>
<text x="84.8" y="90.9">DACS</text>
<text x="124.4" y="90.9">GLIDE</text>
<text x="176.2" y="91.2">PWM2</text>
<text x="176.2" y="93.1">PWM3</text>
<text x="182.5" y="93.1">RAMP</text>
<text x="205.9" y="91.8">FW1</text>
<text x="214" y="93.1">POT</text>
<text x="218.9" y="91.2">VO</text>
<text x="233.9" y="91.2">VC1</text>
<text x="233.9" y="93.1">VC2</text>
<text x="233.9" y="94.9">VC3</text>
<text x="36.1" y="96.3">ONESHOT</text>
<text x="59.5" y="96.3">DCDR</text>
<text x="114" y="100.8">CV3</text>
<text x="124.3" y="98.5">M?</text>
<text x="153.1" y="100.3">M?</text>
<text x="162.6" y="97.2">PITCH2</text>
<text x="176.2" y="96.7">VC0</text>
<text x="176.2" y="98.5">VC1</text>
<text x="176.2" y="100.3">VC2</text>
<text x="183" y="96.7">PWM</text>
<text x="205.9" y="99">ADSR_F</text>
<text x="214" y="100.3">VIN</text>
<text x="214.4" y="96.7">M?</text>
<text x="214.6" y="96.3">CTL PROC</text>
<text x="234.4" y="98.1">BM-VCF</text>
<text x="11.2" y="102.4">CV[7:0]</text>
<text x="112.2" y="104.4">GLIDE-MOD</text>
<text x="123.9" y="102.1">VIN</text>
<text x="123.9" y="105.7">POT</text>
<text x="128.8" y="103.9">VO</text>
<text x="141" y="106.2">PMOD2W</text>
<text x="142.8" y="102.6">PMOD2</text>
<text x="152.7" y="103.9">VIN</text>
<text x="152.7" y="107.5">POT</text>
<text x="157.7" y="105.7">VO</text>
<text x="176.2" y="102.1">VC3</text>
<text x="176.2" y="103.9">VC4</text>
<text x="176.2" y="105.7">VC5</text>
<text x="207.7" y="102.6">FW2</text>
<text x="214" y="103.9">POT</text>
<text x="214.6" y="107.1">CTL PROC</text>
<text x="218.9" y="102.1">VO</text>
<text x="234.3" y="105.7">M?</text>
<text x="108.5" y="113.6">PF[3:0]</text>
<text x="124.4" y="108.9">CTL PROC</text>
<text x="153.3" y="110.7">CTL PROC</text>
<text x="176.2" y="111.1">SYNC</text>
<text x="176.2" y="112.9">LINFM</text>
<text x="214" y="112.9">VIN</text>
<text x="214.4" y="109.3">M?</text>
<text x="233.9" y="109.3">IN</text>
<text x="233.9" y="112.9">Q</text>
<text x="238.9" y="112.9">HP</text>
<text x="239" y="111.1">BP</text>
<text x="239.2" y="109.3">LP</text>
<text x="86" y="119.2">JP?</text>
<text x="104.4" y="118.3">M?</text>
<text x="176.7" y="116.1">VCO</text>
<text x="207.7" y="115.2">FW3</text>
<text x="214" y="116.5">POT</text>
<text x="214.6" y="119.7">CTL PROC</text>
<text x="218.9" y="114.7">VO</text>
<text x="233.9" y="114.7">VC1</text>
<text x="233.9" y="116.5">VC2</text>
<text x="233.9" y="118.3">VC3</text>
<text x="19.7" y="123.7">M?</text>
<text x="73.9" y="121.7">VCC</text>
<text x="86" y="121.9">1</text>
<text x="86" y="123.7">3</text>
<text x="86" y="125.5">5</text>
<text x="92.4" y="121.9">2</text>
<text x="92.4" y="123.7">4</text>
<text x="92.4" y="125.5">6</text>
<text x="104.1" y="121.9">A0</text>
<text x="104.1" y="123.7">A1</text>
<text x="104.1" y="125.5">A2</text>
<text x="205.9" y="122.4">ADSR_F</text>
<text x="214" y="123.7">VIN</text>
<text x="214.4" y="120.1">M?</text>
<text x="218.9" y="125.5">VO</text>
<text x="234.4" y="121.5">BM-VCF</text>
<text x="14.8" y="129.7">CV5</text>
<text x="14.8" y="126.1">CV4</text>
<text x="19.3" y="127.3">LEV</text>
<text x="19.3" y="130.9">RATE</text>
<text x="23.1" y="129.1">OUT</text>
<text x="29.2" y="127.9">ADSR_F</text>
<text x="47.3" y="126.2">VCC</text>
<text x="49.4" y="131.7">CLMP</text>
<text x="86" y="127.3">7</text>
<text x="86" y="129.1">9</text>
<text x="86" y="130.9">11</text>
<text x="91.5" y="130.9">12</text>
<text x="91.5" y="129.1">10</text>
<text x="92.4" y="127.3">8</text>
<text x="104.1" y="127.3">A3 B</text>
<text x="104.1" y="129.1">A4</text>
<text x="104.1" y="130.9">A5</text>
<text x="112.2" y="126.1">PF0</text>
<text x="207.7" y="126.1">FW4</text>
<text x="214" y="127.3">POT</text>
<text x="214.6" y="130.6">CTL PROC</text>
<text x="19.8" y="134.2">EVGEN</text>
<text x="37.5" y="132.5">+10R</text>
<text x="45.8" y="132.5">+</text>
<text x="45.8" y="136.1">-</text>
<text x="75.7" y="137">A</text>
<text x="85.1" y="137">ADSR POTS</text>
<text x="86" y="132.7">13</text>
<text x="86" y="134.5">15</text>
<text x="91.5" y="132.7">14</text>
<text x="91.5" y="134.5">16</text>
<text x="104.1" y="132.7">A6</text>
<text x="104.1" y="134.5">A7</text>
<text x="107.5" y="134.7" transform="rotate(-90 107.5 134.7)">S[7:0]</text>
<text x="110" y="134.5" transform="rotate(-90 110 134.5)">MUX8-1</text>
<text x="19.7" y="143.6">M?</text>
<text x="37.5" y="139.7">+10R</text>
<text x="45.8" y="140">+</text>
<text x="45.8" y="143.4">-</text>
<text x="49.1" y="138.9">M?</text>
<text x="77.9" y="141.9">M?</text>
<text x="95.9" y="143.9">MS[2:0]</text>
<text x="193.3" y="141.9">JP?</text>
<text x="219.5" y="142.6">JP?</text>
<text x="236" y="141.7">M?</text>
<text x="14.8" y="149.5">CV7</text>
<text x="14.8" y="145.9">CV6</text>
<text x="19.3" y="147.2">LEV</text>
<text x="23.1" y="149">OUT</text>
<text x="47.3" y="146.1">LEV-CMP</text>
<text x="78.8" y="147.2">O[7:0]</text>
<text x="81.8" y="145.3">S[2:0]</text>
<text x="84.1" y="149">E1</text>
<text x="94.5" y="148.8">VCC</text>
<text x="103.2" y="149.5">MS0</text>
<text x="112.2" y="149.5">PF1</text>
<text x="144.6" y="145">R?</text>
<text x="144.6" y="146.8">POT</text>
<text x="194.2" y="145.3">2</text>
<text x="194.2" y="147.2">4</text>
<text x="194.2" y="149">6</text>
<text x="200.6" y="145.3">1</text>
<text x="200.6" y="147.2">3</text>
<text x="200.6" y="149">5</text>
<text x="219.5" y="145.3">1</text>
<text x="219.5" y="147.2">3</text>
<text x="219.5" y="149">5</text>
<text x="225.8" y="145.3">2</text>
<text x="225.8" y="147.2">4</text>
<text x="225.8" y="149">6</text>
<text x="19.3" y="150.8">RATE</text>
<text x="19.8" y="154">EVGEN</text>
<text x="84.1" y="150.8">E2</text>
<text x="84.1" y="152.6">E3</text>
<text x="103.2" y="153.1">MS2</text>
<text x="103.2" y="151.3">MS1</text>
<text x="112.2" y="153.1">PF3</text>
<text x="112.2" y="151.3">PF2</text>
<text x="137" y="150.6">+5R</text>
<text x="157.6" y="150.6">-5R</text>
<text x="194.2" y="150.8">8</text>
<text x="194.2" y="152.6">10</text>
<text x="200.6" y="150.8">7</text>
<text x="200.6" y="152.6">9</text>
<text x="219.5" y="155.3">HEADER 5X2</text>
<text x="219.5" y="150.8">7</text>
<text x="219.5" y="152.6">9</text>
<text x="224.9" y="152.6">10</text>
<text x="225.8" y="150.8">8</text>
<text x="239.9" y="155.8">MIX</text>
<text x="77.9" y="156.9">DCDR</text>
<text x="95.6" y="156.9">A</text>
<text x="153.5" y="156.9">R?</text>
<text x="153.5" y="158.5">R</text>
<text x="171.7" y="159.9">R?</text>
<text x="193.3" y="156.9">HEADER 5X2</text>
<text x="211" y="156.9">A</text>
<text x="32.8" y="165.7">CV2</text>
<text x="46.3" y="167">VIN</text>
<text x="46.7" y="163.4">M?</text>
<text x="146.4" y="167.7">BAL</text>
<text x="151.9" y="167.7">M?</text>
<text x="171.7" y="167.7">R</text>
<text x="180.5" y="167.9">U?A</text>
<text x="5.4" y="172.2">+10R</text>
<text x="17.5" y="169.7">JP?</text>
<text x="17.5" y="172.4">1</text>
<text x="23.8" y="172.4">2</text>
<text x="46.3" y="170.6">POT</text>
<text x="46.9" y="173.8">CTL PROC</text>
<text x="51.2" y="168.8">VO</text>
<text x="72" y="170.6">M6</text>
<text x="81.5" y="172.9">LFO-TRI</text>
<text x="132" y="169">R?</text>
<text x="147.9" y="172.2">Iin</text>
<text x="154.2" y="172.2">Io</text>
<text x="169.5" y="171.6">2</text>
<text x="172" y="172.2">-</text>
<text x="180.2" y="173.4">1</text>
<text x="253.7" y="171.5">J?</text>
<text x="17.5" y="174.2">3</text>
<text x="17.5" y="176">5</text>
<text x="17.5" y="177.8">7</text>
<text x="17.5" y="179.6">9</text>
<text x="23" y="179.6">10</text>
<text x="23.8" y="174.2">4</text>
<text x="23.8" y="176">6</text>
<text x="23.8" y="177.8">8</text>
<text x="46.7" y="179.6">M?</text>
<text x="132" y="176.7">R</text>
<text x="141" y="179.8">R?</text>
<text x="153.6" y="176.7">BM VCA</text>
<text x="162.3" y="178.5">A</text>
<text x="169.5" y="175.3">3</text>
<text x="172" y="175.8">+</text>
<text x="180.5" y="178.5">TL052</text>
<text x="5.4" y="185.8">A</text>
<text x="16.6" y="183.9">LFO POTS</text>
<text x="46.3" y="183.2">VIN</text>
<text x="51.2" y="185">VO</text>
<text x="72.1" y="181.1">LFO-BM</text>
<text x="245.2" y="180.3">A</text>
<text x="253.7" y="180.5">PHONEJACK</text>
<text x="46.3" y="186.8">POT</text>
<text x="46.9" y="190.1">CTL PROC</text>
<text x="141" y="187.5">R</text>
<text x="155.3" y="187.5">R?</text>
<text x="155.3" y="189.2">R</text>
<text x="207.7" y="189.4">Title</text>
<text x="151.5" y="196.6">A</text>
<text x="207.7" y="194.8">Size</text>
<text x="215" y="194.8">Document Number</text>
<text x="267.2" y="194.8">Rev</text>
<text x="269.1" y="196.6">A</text>
<text x="207.7" y="200.1">Date:</text>
<text x="217.1" y="200.1">Sunday, March 11, 2012</text>
<text x="243.8" y="200.1">Sheet</text>
<text x="252.8" y="200.1">1</text>
<text x="258.2" y="200.1">of</text>
<text x="263.6" y="200.1">1</text>
</g>
<g font-size="1.3">
<text x="29.2" y="1.7">5</text>
<text x="83.3" y="1.7">4</text>
<text x="137.4" y="1.7">3</text>
<text x="191.5" y="1.7">2</text>
<text x="245.6" y="1.7">1</text>
<text x=".8" y="28.1">D</text>
<text x="273.1" y="28.1">D</text>
<text x=".8" y="77.6">C</text>
<text x="273.1" y="77.6">C</text>
<text x=".8" y="127.3">B</text>
<text x="273.1" y="127.3">B</text>
<text x=".8" y="176.8">A</text>
<text x="273.1" y="176.8">A</text>
<text x="29.2" y="201.9">5</text>
<text x="83.3" y="201.9">4</text>
<text x="137.4" y="201.9">3</text>
<text x="191.5" y="201.9">2</text>
<text x="245.6" y="201.9">1</text>
</g>
</svg>
